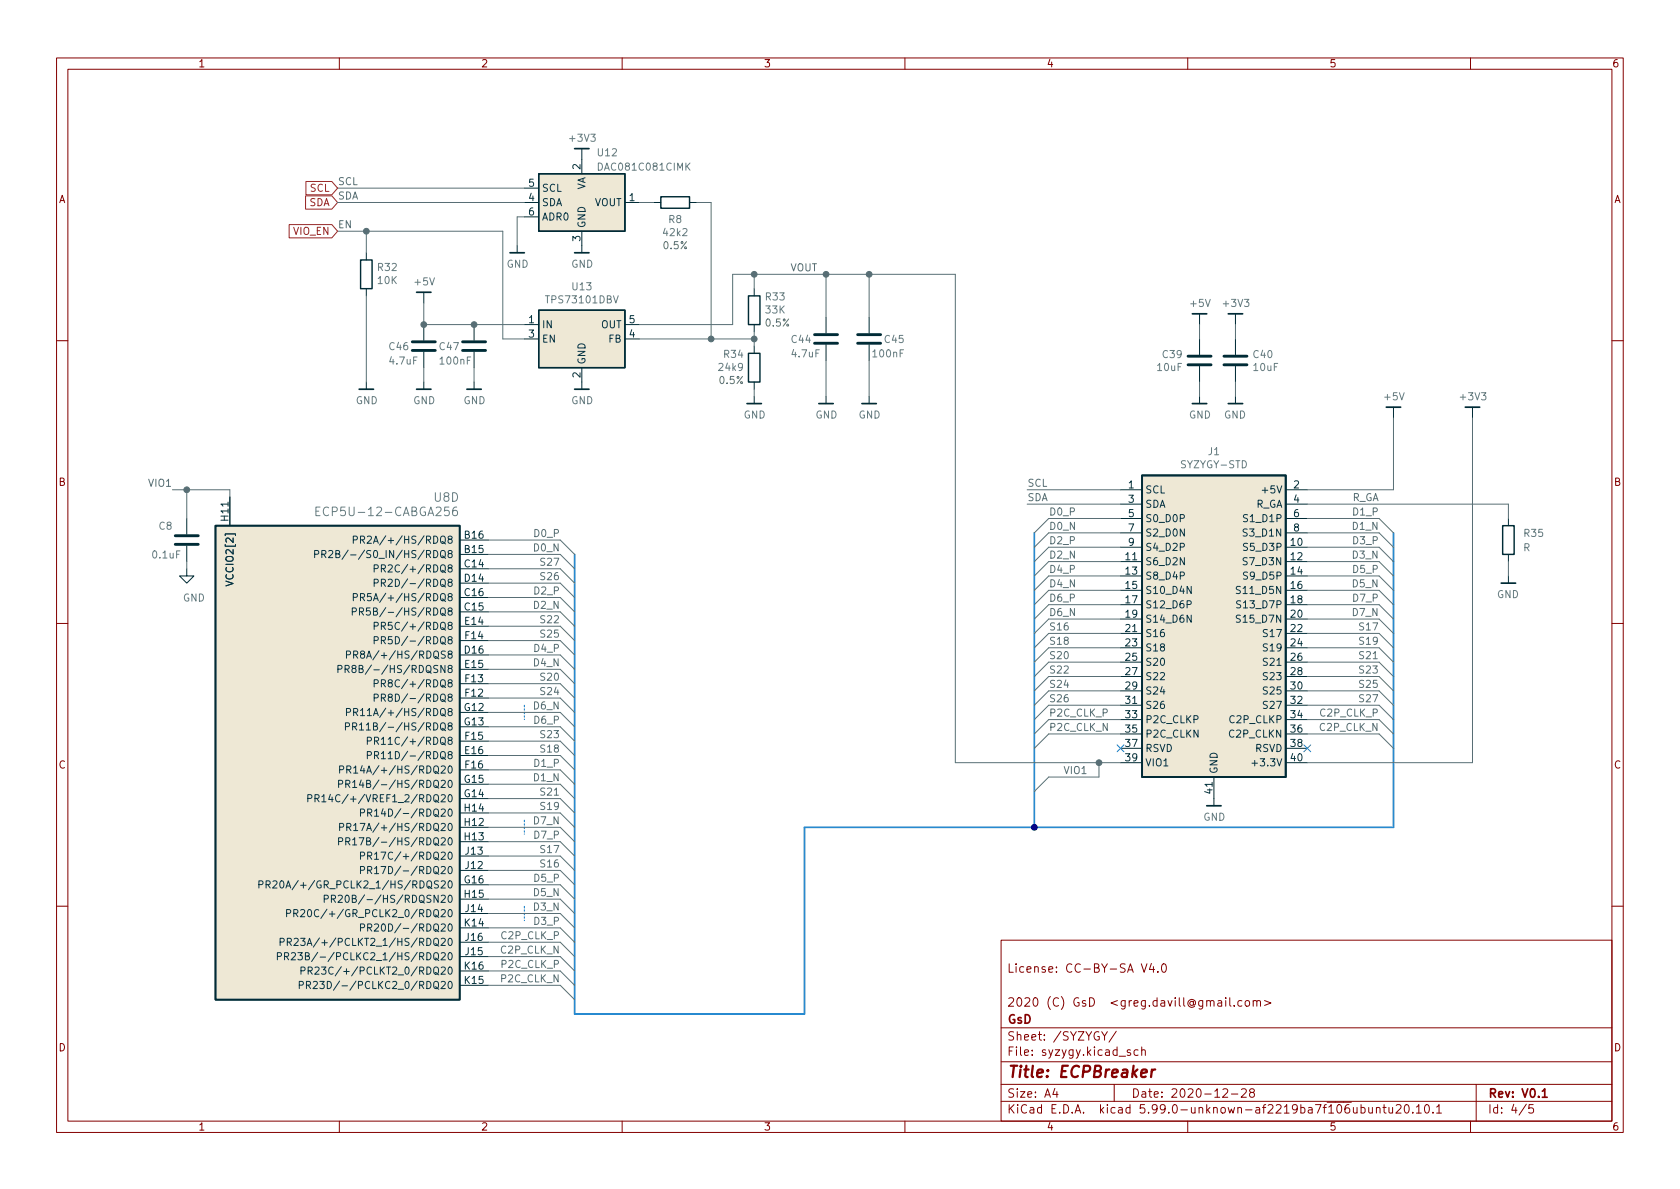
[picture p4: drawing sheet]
<svg xmlns="http://www.w3.org/2000/svg" width="297mm" height="210mm" viewBox="0 0 297 210" stroke-linecap="round" stroke-linejoin="round" font-family="sans-serif">
<g fill="none" stroke="#840000" stroke-width=".18">
<path d="M10 10.2h277v190.1h-277zM12 12.2h273v186.1h-273zM60 10.2v2M110 10.2v2M160 10.2v2M210 10.2v2M260 10.2v2M10 60.2h2M285 60.2h2M10 110.2h2M285 110.2h2M10 160.2h2"/>
<path d="M177 166.3h108v32h-108zM201.8 170.4l.5 1.5 .5-1.5M203.6 170.4l-.4 1h.9M203.9 170.9v1M204.7 171.8v.1M205.5 170.6l.2-.2a.81 .81 0 0 1 .6 .7 .81 .81 0 0 1-.3 .8h-.1a.81 .81 0 0 1-.4-1.3zM216.7 176.4v.2M216.7 176.9v1M217.4 176.4v1.3l.2 .2M218.2 177.8v.1M219.6 177l-.5-.1-.2 .3v.4l.1 .3h.6M220.3 177l.3-.1 .3 .3v.4l-.3 .3h-.3l-.2-.3v-.4z"/>
<path d="M221.6 177.1l.2-.2 .3 .1 .1 .9M221.6 176.9v1M222.2 177.1l.2-.2 .4 .1 .1 .9M223.6 176.9l1.1 .5-1.1 .4M285 160.2h2M60 198.3v2M110 198.3v2M160 198.3v2M177 194.8h108M177 191.8h108M177 187.8h108M177 181.8h108"/>
<path d="M186.5 192.5l-.4 1h1M186.9 193v1M194.8 182.4l.5 .8 .5-.8M195.3 183.2v.7M197 191.8v3M197.4 182.4l-1.3 1.9M199.9 185.7l-.4-.1-.2 .2 .1 .3 .5 .1v.4h-.6M201.2 185.7l-.4-.1-.3 .3v.4l.1 .3h.6M201.9 185.8l.2-.2 .3 .1 .1 .9M201.9 185.1v1.5M210 198.3v2M216.2 192.7l.6-.2 .2 .2 .1 .3-1 1h1"/>
<path d="M217.7 193.5h1.2M219.5 192.7l.6-.2 .2 .2 .1 .3-1 1h1M221.2 193.2l-.3-.3 .1-.2 .2-.2 .4 .1 .2 .2-.1 .2-.6 .2-.2 .3 .1 .4 .2 .1h.3l.3-.3-.1-.4-.2-.1M242 195.8l.1 1h.3l.2-.1M242.6 195.8v1M243.4 196l.2-.2 .3 .1 .1 .9M243.4 195.8v1M244.5 195.8h.6M244.7 195.3v1.3l.4 .2M245.6 195.8v1h.4l.2-.1M246.2 195.8v1M246.9 195.5l.5-.2 .2 .2 .1 .3-.9 1h.9"/>
<path d="M248.5 195.4l.1-.1a.81 .81 0 0 1 .6 .7 .81 .81 0 0 1-.3 .8h-.1a.81 .81 0 0 1-.6-.6 .81 .81 0 0 1 .3-.8zM249.8 196.7v.1M250.4 195.8l.5-.5v1.5M250.4 196.8h.9M252 195.5l.2-.2a.81 .81 0 0 1 .6 .7 .81 .81 0 0 1-.3 .8h-.1a.81 .81 0 0 1-.4-1.3zM253.4 196.7v.1M254 195.8l.4-.5v1.5M254 196.8h.9M260 198.3v2M261 191.8v6.5M269.9 195.3l-1.3 1.9M271.1 195.3h-.7l-.1 .7 .2-.1 .5 .1 .2 .2-.1 .5-.2 .1-.6-.1"/>
</g>
<path d="M272.7 193l.4-.5v1.5M272.7 194h.9" fill="none" stroke="#840000" stroke-width=".3"/>
<path d="M201.8 189.8l1-.2-.1-.4-.5-.1-.4 .3v1l.2 .1 .6-.1M203.7 189.1l-.2 1.4M204.3 189.1l-.4 .1-.3 .3" fill="none" stroke="#840000" stroke-width=".4"/>
<g fill="none" stroke="#002b36" stroke-width=".18">
<path d="M92.7 35.8h2.5M92.7 33.3h2.5M92.7 38.3h2.5M102.9 26.3v4.4M110.5 35.8h2.5M115.6 35.8h1.2M121.9 35.8h1.3M64.8 44.7v1.3M64.8 51v1.3M74.9 51.7v1.9M74.9 57.4v2.8M83.8 57.4v2.8"/>
<path d="M91.4 43.4v1.3M92.7 57.4h2.5M92.7 59.9h2.5M102.9 40.9v3.8M110.5 57.4h2.5M110.5 59.9h2.5M133.3 51v1.3M133.3 57.4v1.3M146 56.1v2.8M153.7 56.1v2.8M212.1 55.5v1.9M212.1 59.9v2.8"/>
<path d="M218.4 55.5v1.9M218.4 59.9v2.8M64.8 67.6v1.2M74.9 62.2v2.8M74.9 67.6v1.2M83.8 62.2v2.8M83.8 67.6v1.2M102.9 65v3.8M133.3 61.2v1.3M133.3 67.6v1.2M133.3 70.1v1.3M146 61v2.7"/>
<path d="M146 70.1v1.3M153.7 61v2.7M153.7 70.1v1.3M212.1 64.8v2.8M212.1 70.1v1.3M218.4 64.8v2.8M218.4 70.1v1.3M246.4 72v1.9M260.3 72v1.9M33 91.7v2.8M33 96.5v2.8M40.6 87.9v5.1"/>
<path d="M81.3 95.5h5.1M81.3 98h5.1M198.1 86.6h3.8M198.1 96.8h3.8M198.1 99.3h3.8M198.1 89.1h3.8M198.1 91.7h3.8M198.1 94.2h3.8M227.3 86.6h3.8M227.3 96.8h3.8M227.3 99.3h3.8M227.3 89.1h3.8"/>
<path d="M227.3 91.7h3.8M227.3 94.2h3.8M266.7 91.7v1.3M266.7 98v1.3M33 100.6v1.2h1.3l-1.3 1.3-1.3-1.3h1.3M81.3 100.6h5.1M81.3 103.1h5.1M81.3 105.7h5.1M81.3 108.2h5.1M81.3 110.7h5.1M81.3 113.3h5.1M81.3 115.8h5.1"/>
<path d="M81.3 118.4h5.1M198.1 101.8h3.8M198.1 104.4h3.8M198.1 106.9h3.8M198.1 109.5h3.8M198.1 112h3.8M198.1 114.5h3.8M198.1 117.1h3.8M198.1 119.6h3.8M227.3 101.8h3.8M227.3 104.4h3.8M227.3 106.9h3.8"/>
<path d="M227.3 109.5h3.8M227.3 112h3.8M227.3 114.5h3.8M227.3 117.1h3.8M227.3 119.6h3.8M266.7 101.8v1.3M81.3 120.9h5.1M81.3 123.4h5.1M81.3 126h5.1M81.3 128.5h5.1M81.3 131.1h5.1M81.3 133.6h5.1"/>
<path d="M81.3 136.1h5.1M81.3 138.7h5.1M198.1 122.2h3.8M198.1 124.7h3.8M198.1 127.2h3.8M198.1 129.8h3.8M198.1 132.3h3.8M198.1 134.9h3.8M214.6 137.4v5.1M227.3 122.2h3.8M227.3 124.7h3.8M227.3 127.2h3.8"/>
<path d="M227.3 129.8h3.8M227.3 132.3h3.8M227.3 134.9h3.8M81.3 141.2h5.1M81.3 143.8h5.1M81.3 146.3h5.1M81.3 148.8h5.1M81.3 151.4h5.1M81.3 153.9h5.1M81.3 156.5h5.1M81.3 159h5.1M81.3 161.5h5.1"/>
<path d="M81.3 164.1h5.1M81.3 166.6h5.1M81.3 169.2h5.1M81.3 171.7h5.1M81.3 174.2h5.1"/>
</g>
<g fill="none" stroke="#002b36" stroke-width=".3">
<path d="M101.6 26.3h2.5M73.7 51.7h2.5M90.2 44.7h2.5M101.6 44.7h2.5M210.8 55.5h2.6M217.2 55.5h2.5M63.5 68.8h2.5M73.7 68.8h2.5M82.5 68.8h2.6M101.6 68.8h2.5M132.1 71.4h2.5M144.8 71.4h2.5"/>
<path d="M152.4 71.4h2.5M210.8 71.4h2.6M217.2 71.4h2.5M245.1 72h2.5M259.1 72h2.5M38.1 93h43.2v83.8h-43.2zM265.4 103.1h2.6M213.4 142.5h2.5"/>
</g>
<g fill="none" stroke="#002b36" stroke-width=".51">
<path d="M144 59.2h4.1M151.6 59.2h4.1M72.9 62h4.1M72.9 60.4h4.1M81.8 62h4.1M81.8 60.4h4.1M144 60.7h4.1M151.6 60.7h4.1M210.1 64.5h4M210.1 63h4M216.4 64.5h4.1M216.4 63h4.1"/>
<path d="M31 96.3h4.1M31 94.7h4.1"/>
</g>
<g fill="#eee8d5" stroke="#eee8d5" stroke-width=".18">
<path d="M201.9 84.1h25.4v53.3h-25.4z"/>
<path d="M95.2 30.7h15.3v10.2h-15.3z"/>
<path d="M38.1 93h43.2v83.8h-43.2z"/>
<path d="M95.2 54.9h15.3v10.1h-15.3z"/>
</g>
<path d="M201.9 84.1h25.4v53.3h-25.4z" fill="none" stroke="#002b36" stroke-width=".33"/>
<g fill="none" stroke="#073642" stroke-width=".18">
<path d="M55.6 98l.6-.1 .2-.1-.1-.3-.7-.2v1.3M56.9 98l.6-.1 .1-.1v-.3l-.7-.2v1.3M57.2 98l.4 .6M58.1 97.5l.5-.2 .2 .4-.7 .9h.7M59.4 97.9h.5l.1-.2v-.2l-.6-.2v1.3h.5l.1-.1 .1-.3-.3-.3M62.5 95.5l.6-.1 .1-.2-.1-.3-.6-.1v1.3M63.7 95.5l.6-.1 .2-.2-.1-.3-.7-.1v1.3M64 95.5l.5 .6M64.9 94.9l.5-.1 .3 .4-.8 .9h.8M39.9 102.8l1.3 .4-1.3 .4M59.7 118.3h.7l.1-.2-.1-.3-.7-.1v1.2M61 118.3h.6l.1-.2v-.3l-.7-.1v1.2"/>
<path d="M61.3 115.8l.6-.1 .1-.2-.1-.3-.6-.1v1.3M61.3 118.3l.4 .6M62.3 108.2l.6-.1 .1-.2v-.3l-.7-.1v1.3M62.5 105.6h.6l.1-.2-.1-.3-.6-.1v1.2M62.5 118.2l-.3-.2 .1-.2 .2-.1h.3l.2 .2-.1 .2-.6 .2-.1 .1 .1 .4 .2 .1h.3l.2-.2-.1-.4-.2-.1M62.5 115.8l.6-.1 .2-.2-.1-.3-.7-.1v1.3M62.8 115.8l.5 .6M63.6 108.2l.6-.1 .1-.2-.1-.3-.6-.1v1.3M63.7 105.6h.6l.2-.2-.1-.3-.7-.1v1.2M63.9 108.2l.4 .6M64 115.7l-.3-.3 .1-.2 .2-.1 .3 .1 .2 .2-.1 .1-.5 .2-.2 .2v.3l.3 .2 .3-.1 .2-.1-.1-.4-.2-.1M64 105.6l.5 .6"/>
<path d="M65.4 107.5h-.6v.6l.1-.1h.5l.1 .2-.1 .5-.1 .1-.5-.1M65.6 105h-.6l-.1 .6 .2-.2 .5 .1 .1 .2-.1 .4-.2 .1-.5-.1M66.2 100.5h.6l.1-.2-.1-.3-.6-.1v1.3M66.2 103.1l.6-.1 .1-.2-.1-.3-.6-.1v1.3M66.2 110.7l.6-.1 .1-.1-.1-.3-.6-.2v1.3M66.2 113.2h.6l.1-.2-.1-.3-.6-.1v1.3M67.4 100.5h.6l.2-.2-.1-.3-.7-.1v1.3M67.4 103.1l.6-.1 .2-.2-.1-.3-.7-.1v1.3M67.4 110.7l.6-.1 .2-.1-.1-.3-.7-.2v1.3M67.4 113.2h.6l.2-.2-.1-.3-.7-.1v1.3M67.7 100.5l.5 .7M67.7 103.1l.5 .6"/>
<path d="M67.7 110.7l.5 .6M67.7 113.2l.5 .7M68.6 102.5l.5-.1 .3 .4-.8 .9h.8M209.9 106.9l.6-.1 .1-.1v-.3l-.7-.2v1.3M210.6 103.7v1.3l-.7-1.3v1.3M210.6 108.8v1.2l-.7-1.2v1.2M219.3 103.8l-.5-.1-.2 .1v.4l.6 .2 .1 .3-.2 .3-.5-.1M219.3 108.8h-.5l-.2 .1v.4l.6 .2 .1 .3-.2 .2h-.5M219.4 106.3l-.5-.1-.2 .2v.3l.5 .3 .2 .3-.3 .2-.5-.1M59.9 138.6h.6l.1-.2-.1-.3-.6-.1v1.3M60 136.1l.7-.1 .1-.1-.1-.3-.7-.2v1.3M61.1 128.5l.6-.1 .1-.2-.1-.3-.6-.1v1.3"/>
<path d="M61.1 138.6h.6l.2-.2-.1-.3-.7-.1v1.3M61.3 125.9h.6l.1-.2-.1-.3-.6-.1v1.3M61.3 136.1l.6-.1 .1-.1v-.3l-.7-.2v1.3M61.4 138.6l.5 .7M61.6 136.1l.4 .6M62.3 128.5l.7-.1 .1-.2-.1-.3-.7-.1v1.3M62.3 138.3l.4-.3v1.3M62.3 139.3h.8M62.5 125.9h.6l.2-.2-.1-.3-.7-.1v1.3M62.5 135.8l.4-.4v1.3M62.5 136.7h.8M62.6 128.5l.5 .6"/>
<path d="M62.8 125.9l.5 .7M63.6 128.2l.3-.4v1.3M63.6 129.1h.7M63.7 125.6l.4-.3v1.3M63.7 126.6h.8M63.9 137.9l-.3 .9h.7M64.9 131h.7l.1-.2-.1-.3-.7-.1v1.2M64.9 133.6l.7-.1 .1-.2-.1-.3-.7-.1v1.3M66.2 120.9l.6-.1 .1-.2-.1-.3-.6-.1v1.3M66.2 123.4l.6-.1 .1-.1-.1-.3-.6-.2v1.3M66.2 131h.6l.1-.2v-.3l-.7-.1v1.2M66.2 133.6l.6-.1 .1-.2v-.3l-.7-.1v1.3"/>
<path d="M66.5 131l.4 .6M66.5 133.6l.4 .6M67.4 120.9l.6-.1 .2-.2-.1-.3-.7-.1v1.3M67.4 123.4l.6-.1 .2-.1-.1-.3-.7-.2v1.3M67.4 133.3l.4-.4v1.3M67.4 134.2h.8M67.7 120.9l.5 .6M67.7 123.4l.5 .6M221.4 135h.9M45.8 156.4h.6l.1-.2-.1-.3-.6-.1v1.2M47 156.4h.7l.1-.2-.1-.3-.7-.1v1.2M47.3 156.4l.5 .6"/>
<path d="M48.3 155.9l.4-.1 .3 .3-.8 .9h.8M49.6 155.9l.2-.1a.68 .68 0 0 1 .4 .6 .68 .68 0 0 1-.4 .6l-.2-.1-.1-.4zM54.4 141.2l.6-.1 .2-.2-.1-.3-.7-.1v1.3M55.7 141.2l.6-.1 .1-.2v-.3l-.7-.1v1.3M56 141.2l.4 .6M56.9 140.9l.4-.4v1.3M56.9 141.8h.7M57.3 159l.6-.1 .2-.2-.1-.3-.7-.1v1.3M58.6 159l.6-.1 .1-.2v-.3l-.7-.1v1.3M58.9 159l.4 .6M59.8 158.4l.5-.1 .2 .4-.8 .9h.8M59.9 148.8l.6-.1 .1-.1-.1-.3-.6-.2v1.3"/>
<path d="M60 146.3l.7-.1 .1-.2-.1-.3-.7-.1v1.3M61.1 148.8l.6-.1 .2-.1-.1-.3-.7-.2v1.3M61.1 158.4l.2-.1a.68 .68 0 0 1 .5 .6 .68 .68 0 0 1-.5 .7l-.2-.1-.1-.4zM61.3 146.3l.6-.1 .1-.2v-.3l-.7-.1v1.3M61.4 148.8l.5 .6M61.6 146.3l.4 .6M62.3 148.5l.4-.4v1.3M62.3 149.4h.8M62.5 146l.4-.4v1.3M62.5 146.9h.8M63.5 148.1h.8l-.5 1.3M63.7 143.7h.6l.2-.2-.1-.3-.7-.1v1.2"/>
<path d="M63.7 151.3h.6l.2-.2-.1-.3-.7-.1v1.3M63.7 153.9l.6-.1 .2-.2-.1-.3-.7-.1v1.3M65 143.7h.6l.1-.2v-.3l-.7-.1v1.2M65 151.3h.6l.1-.2v-.3l-.7-.1v1.3M65 153.9l.6-.1 .1-.2v-.3l-.7-.1v1.3M65.3 143.7l.4 .6M65.3 151.3l.4 .7M65.3 153.9l.4 .6M66.2 143.4l.4-.3v1.2M66.2 153.6l.4-.4v1.3M66.2 144.3h.7M66.2 154.5h.7"/>
<path d="M49 169.1h.6l.2-.2-.1-.3-.7-.1v1.2M49.5 166.6l.6-.1 .2-.2-.1-.3-.7-.1v1.3M50.3 169.1h.6l.1-.2v-.3l-.7-.1v1.2M50.6 169.1l.4 .6M50.7 161.5l.6-.1 .1-.1-.1-.3-.6-.2v1.3M50.8 166.6l.6-.1 .1-.2v-.3l-.7-.1v1.3M51.1 166.6l.4 .6M51.5 168.6l.5-.1 .2 .3-.7 .9h.7M51.9 161.5l.7-.1 .1-.1-.1-.3-.7-.2v1.3M52 166l.5-.1 .2 .4-.8 .9h.8M52.2 161.5l.5 .6M52.7 168.5h.8l-.5 .4 .4 .2v.5l-.2 .1-.5-.1"/>
<path d="M52.9 174.2l.6-.1 .1-.1v-.3l-.7-.2v1.3M53.2 161l.4-.2 .3 .4-.8 .9h.8M53.2 165.9h.7l-.4 .5 .4 .1v.6l-.2 .1-.5-.1M53.2 171.7l.6-.1 .1-.2v-.3l-.7-.1v1.3M54 169.1l.5-.1 .2-.2-.1-.2-.6-.1v1.2h.5l.2-.1v-.3l-.3-.2M54.2 174.2l.6-.1 .1-.1-.1-.3-.6-.2v1.3M54.5 171.7l.6-.1 .1-.2v-.3l-.7-.1v1.3M54.5 174.2l.4 .6M54.8 171.7l.4 .6M55.4 173.7l.5-.2 .2 .4-.8 .9h.8M55.7 171.1l.5-.1 .2 .4-.8 .9h.8M56.5 173.5h.8l-.4 .5 .4 .1v.6l-.2 .1-.6-.1"/>
<path d="M56.8 171h.8l-.4 .5 .4 .1v.6l-.2 .1-.6-.1M63.7 164h.6l.2-.2-.1-.3-.7-.1v1.3M65 164h.6l.1-.2v-.3l-.7-.1v1.3M65.3 164l.4 .7M66.2 163.5l.5-.1 .2 .3-.7 1h.7"/>
</g>
<path d="M95.2 30.7h15.3v10.2h-15.3zM116.8 34.8h5.1v2h-5.1zM63.8 46h2v5h-2zM95.2 54.9h15.3v10.1h-15.3zM132.3 52.3h2.1v5.1h-2.1zM132.3 62.5h2.1v5.1h-2.1zM265.7 93h2v5h-2z" fill="none" stroke="#002b36" stroke-width=".25"/>
<path d="M55.9 90.4h.5M56.6 89.7h-.7v1.5h.7M80.7 89.7a.6 .6 0 0 0-.7 .6v.6l.2 .2 .4 .1 .2-.2 .1-.5-.2-.2-.4-.1-.3 .3" fill="none" stroke="#657b83" stroke-width=".18"/>
<path d="M51.1 39.7h7.6l1 1.2-1 1.2h-7.6zM54 34.6h4.7l1 1.2-1 1.2h-4.7zM54.1 32.1h4.6l1 1.2-1 1.1h-4.6z" fill="none" stroke="#9f2523" stroke-width=".18"/>
<path d="M92.7 124.7v2.5M92.7 145v2.6M92.7 160.3v2.5" fill="none" stroke="#268bd2" stroke-width=".18" stroke-dasharray=".3 .3"/>
<path d="M182.9 94.2v52.1M246.4 94.2v52.1h-104.2v33h-40.6v-81.3" fill="none" stroke="#268bd2" stroke-width=".3"/>
<g fill="none" stroke="#586e75" stroke-width=".18">
<path d="M59.7 35.8h33M59.7 33.3h33M92.7 38.3h-1.3v5.1M113 35.8h2.6M123.2 35.8h2.5v24.1M59.7 40.9h29.2v19h3.8M64.8 40.9v3.8M64.8 52.3v15.3M74.9 53.6v3.8h17.8M113 57.4h16.5v-8.9h39.4v86.4h29.2M113 59.9h20.3M133.3 48.5v2.5"/>
<path d="M133.3 58.7v2.5M146 48.5v7.6M153.7 48.5v7.6M212.1 57.4v2.5M218.4 57.4v2.5M74.9 65v2.6M83.8 65v2.6M133.3 68.8v1.3M146 63.7v6.4M153.7 63.7v6.4M212.1 67.6v2.5M218.4 67.6v2.5"/>
<path d="M246.4 73.9v12.7h-15.3M260.3 73.9v61h-29.2M30.5 86.6h10.1v1.3M33 86.6v5.1M33 99.3v1.3M86.4 95.5h12.7l2.5 2.5M86.4 98h12.7l2.5 2.6M181.6 89.1h16.5M181.6 86.6h16.5M198.1 91.7h-12.7l-2.5 2.5M198.1 94.2h-12.7l-2.5 2.6M198.1 96.8h-12.7l-2.5 2.5"/>
<path d="M198.1 99.3h-12.7l-2.5 2.5M231.1 89.1h35.6v2.6M231.1 91.7h12.7l2.6 2.5M231.1 94.2h12.7l2.6 2.6M231.1 96.8h12.7l2.6 2.5M231.1 99.3h12.7l2.6 2.5M266.7 99.3v2.5M86.4 108.2h12.7l2.5 2.5M86.4 110.7h12.7l2.5 2.6M86.4 115.8h12.7l2.5 2.6M86.4 118.4h12.7l2.5 2.5M86.4 105.7h12.7l2.5 2.5"/>
<path d="M86.4 100.6h12.7l2.5 2.5M86.4 113.3h12.7l2.5 2.5M86.4 103.1h12.7l2.5 2.6M198.1 101.8h-12.7l-2.5 2.6M198.1 104.4h-12.7l-2.5 2.5M198.1 106.9h-12.7l-2.5 2.6M198.1 119.6h-12.7l-2.5 2.6M198.1 114.5h-12.7l-2.5 2.6M198.1 109.5h-12.7l-2.5 2.5M198.1 112h-12.7l-2.5 2.5M198.1 117.1h-12.7l-2.5 2.5M231.1 101.8h12.7l2.6 2.6"/>
<path d="M231.1 104.4h12.7l2.6 2.5M231.1 106.9h12.7l2.6 2.6M231.1 119.6h12.7l2.6 2.6M231.1 114.5h12.7l2.6 2.6M231.1 109.5h12.7l2.6 2.5M231.1 112h12.7l2.6 2.5M231.1 117.1h12.7l2.6 2.5M86.4 120.9h12.7l2.5 2.5M86.4 123.4h12.7l2.5 2.6M86.4 126h12.7l2.5 2.5M86.4 128.5h12.7l2.5 2.6M86.4 136.1h12.7l2.5 2.6"/>
<path d="M86.4 138.7h12.7l2.5 2.5M86.4 133.6h12.7l2.5 2.5M86.4 131.1h12.7l2.5 2.5M194.3 134.9v2.5h-8.9l-2.5 2.5M198.1 129.8h-12.7l-2.5 2.5M198.1 127.2h-12.7l-2.5 2.6M198.1 124.7h-12.7l-2.5 2.5M198.1 122.2h-12.7l-2.5 2.5M231.1 129.8h12.7l2.6 2.5M231.1 127.2h12.7l2.6 2.6M231.1 124.7h12.7l2.6 2.5M231.1 122.2h12.7l2.6 2.5"/>
<path d="M86.4 143.8h12.7l2.5 2.5M86.4 146.3h12.7l2.5 2.5M86.4 148.8h12.7l2.5 2.6M86.4 151.4h12.7l2.5 2.5M86.4 141.2h12.7l2.5 2.6M86.4 156.5h12.7l2.5 2.5M86.4 159h12.7l2.5 2.5M86.4 153.9h12.7l2.5 2.6M86.4 164.1h12.7l2.5 2.5M86.4 166.6h12.7l2.5 2.6M86.4 169.2h12.7l2.5 2.5M86.4 161.5h12.7l2.5 2.6"/>
<path d="M86.4 171.7h12.7l2.5 2.5M86.4 174.2h12.7l2.5 2.6"/>
</g>
<path d="M197.5 131.7l1.2 1.2M198.7 131.7l-1.2 1.2M230.5 131.7l1.2 1.2M231.7 131.7l-1.2 1.2" fill="none" stroke="#268bd2" stroke-width=".18"/>
<circle cx="182.9" cy="146.3" r=".51" fill="#000084" stroke="#000084" stroke-width=".18"/>
<g fill="#586e75" stroke="#586e75" stroke-width=".18">
<circle cx="194.3" cy="134.9" r=".51"/>
<circle cx="133.4" cy="48.5" r=".51"/>
<circle cx="125.7" cy="59.9" r=".51"/>
<circle cx="146.1" cy="48.5" r=".51"/>
<circle cx="153.7" cy="48.5" r=".51"/>
<circle cx="133.4" cy="59.9" r=".51"/>
<circle cx="74.9" cy="57.4" r=".51"/>
<circle cx="83.8" cy="57.4" r=".51"/>
<circle cx="64.8" cy="40.9" r=".51"/>
<circle cx="33" cy="86.6" r=".51"/>
</g>
<text font-size="2.8" fill="#840000" x="178" y="190.6">Title: ECPBreaker</text>
<g font-size="2.1" fill="#657b83">
<text x="76.8" y="88.7">U8D</text>
<text x="57.3" y="91.3">ECP5U-12-CABGA256</text>
</g>
<g font-size="2.1" fill="#840000">
<text x="178" y="172">License: CC-BY-SA V4.0</text>
<text x="178" y="178">2020 (C) GsD &lt;greg.davill@gmail.com&gt;</text>
<text x="178" y="184">Sheet: /SYZYGY/</text>
<text x="178" y="181">GsD</text>
<text x="178" y="186.7">File: syzygy.kicad_sch</text>
<text x="178" y="196.9">KiCad E.D.A. kicad 5.99.0-unknown-af2219ba7f~106~ubuntu20.10.1</text>
<text x="178" y="194.1">Size: A4</text>
<text x="200" y="194.1">Date: 2020-12-28</text>
<text x="263" y="194.1">Rev: V0.1</text>
<text x="263" y="196.9">Id: 4/5</text>
</g>
<g font-size="1.8" fill="#840000">
<text x="35" y="11.9">1</text>
<text x="85" y="11.9">2</text>
<text x="135" y="11.9">3</text>
<text x="185" y="11.9">4</text>
<text x="235" y="11.9">5</text>
<text x="285" y="11.9">6</text>
<text x="10.3" y="35.9">A</text>
<text x="285.3" y="35.9">A</text>
<text x="10.3" y="85.9">B</text>
<text x="285.3" y="85.9">B</text>
<text x="10.3" y="135.9">C</text>
<text x="285.3" y="135.9">C</text>
<text x="10.3" y="185.9">D</text>
<text x="285.3" y="185.9">D</text>
<text x="35" y="199.9">1</text>
<text x="85" y="199.9">2</text>
<text x="135" y="199.9">3</text>
<text x="185" y="199.9">4</text>
<text x="235" y="199.9">5</text>
<text x="285" y="199.9">6</text>
</g>
<g font-size="1.8" fill="#657b83">
<text x="100.9" y="25.1">+3V3</text>
<text x="105.7" y="27.6">U12</text>
<text x="106.1" y="30.2">DAC081C081CIMK</text>
<text x="117.4" y="41.7">42k2</text>
<text x="118.2" y="39.4">R8</text>
<text x="66.9" y="47.9">R32</text>
<text x="89.6" y="47.3">GND</text>
<text x="101" y="47.3">GND</text>
<text x="66.9" y="50.2">10K</text>
<text x="73.4" y="50.5">+5V</text>
<text x="96.8" y="53.6">TPS73101DBV</text>
<text x="101.2" y="51.3">U13</text>
<text x="135.4" y="53.1">R33</text>
<text x="135.4" y="55.4">33K</text>
<text x="210.6" y="54.3">+5V</text>
<text x="216.4" y="54.3">+3V3</text>
<text x="68.9" y="61.9">C46</text>
<text x="69" y="64.5">4.7uF</text>
<text x="77.8" y="61.9">C47</text>
<text x="77.9" y="64.5">100nF</text>
<text x="127.2" y="65.6">24k9</text>
<text x="128.1" y="63.3">R34</text>
<text x="140" y="60.6">C44</text>
<text x="140.1" y="63.2">4.7uF</text>
<text x="154.5" y="63.2">100nF</text>
<text x="156.5" y="60.6">C45</text>
<text x="204.7" y="65.6">10uF</text>
<text x="205.6" y="63.3">C39</text>
<text x="221.7" y="63.3">C40</text>
<text x="221.7" y="65.6">10uF</text>
<text x="62.9" y="71.5">GND</text>
<text x="73" y="71.5">GND</text>
<text x="81.9" y="71.5">GND</text>
<text x="101" y="71.5">GND</text>
<text x="244.9" y="70.8">+5V</text>
<text x="258.3" y="70.8">+3V3</text>
<text x="131.5" y="74">GND</text>
<text x="144.2" y="74">GND</text>
<text x="151.8" y="74">GND</text>
<text x="210.2" y="74">GND</text>
<text x="216.4" y="74">GND</text>
<text x="209" y="82.8">SYZYGY-STD</text>
<text x="213.6" y="80.5">J1</text>
<text x="28.1" y="93.7">C8</text>
<text x="269.5" y="94.9">R35</text>
<text x="27.1" y="98.7">0.1uF</text>
<text x="269.3" y="97.5">R</text>
<text x="32.3" y="106.4">GND</text>
<text x="264.7" y="105.8">GND</text>
<text x="212.7" y="145.1">GND</text>
</g>
<g font-size="1.8" fill="#073642">
<text x="102.6" y="30" transform="rotate(-90 102.6 30)">2</text>
<text x="93.5" y="35.6">4</text>
<text x="93.5" y="33">5</text>
<text x="95.8" y="33.9">SCL</text>
<text x="103.5" y="33.7" transform="rotate(-90 103.5 33.7)">VA</text>
<text x="111.3" y="35.6">1</text>
<text x="93.5" y="38.1">6</text>
<text x="95.8" y="36.4">SDA</text>
<text x="95.8" y="39">ADR0</text>
<text x="103.5" y="40.4" transform="rotate(-90 103.5 40.4)">GND</text>
<text x="105.1" y="36.4">VOUT</text>
<text x="102.6" y="42.7" transform="rotate(-90 102.6 42.7)">3</text>
<text x="93.5" y="57.1">1</text>
<text x="93.5" y="59.7">3</text>
<text x="95.8" y="58">IN</text>
<text x="106.2" y="58">OUT</text>
<text x="111.3" y="59.7">4</text>
<text x="111.3" y="57.1">5</text>
<text x="95.8" y="60.6">EN</text>
<text x="103.5" y="64.5" transform="rotate(-90 103.5 64.5)">GND</text>
<text x="107.6" y="60.6">FB</text>
<text x="102.6" y="66.8" transform="rotate(-90 102.6 66.8)">2</text>
<text x="199.5" y="86.4">1</text>
<text x="199.5" y="88.9">3</text>
<text x="202.4" y="87.2">SCL</text>
<text x="202.4" y="89.8">SDA</text>
<text x="221.9" y="89.8">R_GA</text>
<text x="223.6" y="87.2">+5V</text>
<text x="228.7" y="86.4">2</text>
<text x="228.7" y="88.9">4</text>
<text x="40.4" y="92" transform="rotate(-90 40.4 92)">H11</text>
<text x="82.2" y="95.2">B16</text>
<text x="199.5" y="91.4">5</text>
<text x="199.5" y="94">7</text>
<text x="202.4" y="92.3">S0_D0P</text>
<text x="202.4" y="94.9">S2_D0N</text>
<text x="220.1" y="94.9">S3_D1N</text>
<text x="220.2" y="92.3">S1_D1P</text>
<text x="228.7" y="91.4">6</text>
<text x="228.7" y="94">8</text>
<text x="60.7" y="98.7">PR2B/-/S0_IN/HS/RDQ8</text>
<text x="65.7" y="96.1">PR2A/+/HS/RDQ8</text>
<text x="68.6" y="101.2">PR2C/+/RDQ8</text>
<text x="82.2" y="97.8">B15</text>
<text x="82.2" y="100.3">C14</text>
<text x="199" y="99.1">11</text>
<text x="199" y="101.6">13</text>
<text x="199.5" y="96.5">9</text>
<text x="202.4" y="99.9">S6_D2N</text>
<text x="202.4" y="97.4">S4_D2P</text>
<text x="220.1" y="99.9">S7_D3N</text>
<text x="220.2" y="97.4">S5_D3P</text>
<text x="228.3" y="96.5">10</text>
<text x="228.3" y="99.1">12</text>
<text x="228.3" y="101.6">14</text>
<text x="41.3" y="102.7" transform="rotate(-90 41.3 102.7)">VCCIO2[2]</text>
<text x="65.7" y="106.3">PR5A/+/HS/RDQ8</text>
<text x="69.1" y="103.8">PR2D/-/RDQ8</text>
<text x="82.2" y="102.9">D14</text>
<text x="82.2" y="105.4">C16</text>
<text x="82.2" y="107.9">C15</text>
<text x="199" y="104.1">15</text>
<text x="199" y="106.7">17</text>
<text x="202.4" y="102.5">S8_D4P</text>
<text x="202.4" y="105">S10_D4N</text>
<text x="202.4" y="107.6">S12_D6P</text>
<text x="219.2" y="105">S11_D5N</text>
<text x="219.3" y="107.6">S13_D7P</text>
<text x="220.2" y="102.5">S9_D5P</text>
<text x="228.3" y="104.1">16</text>
<text x="228.3" y="106.7">18</text>
<text x="66.1" y="108.8">PR5B/-/HS/RDQ8</text>
<text x="68.6" y="111.4">PR5C/+/RDQ8</text>
<text x="69.1" y="113.9">PR5D/-/RDQ8</text>
<text x="82.2" y="110.5">E14</text>
<text x="82.3" y="113">F14</text>
<text x="199" y="109.2">19</text>
<text x="199" y="111.8">21</text>
<text x="202.4" y="110.1">S14_D6N</text>
<text x="202.4" y="112.6">S16</text>
<text x="219.2" y="110.1">S15_D7N</text>
<text x="223.7" y="112.6">S17</text>
<text x="228.3" y="109.2">20</text>
<text x="228.3" y="111.8">22</text>
<text x="63.7" y="119">PR8B/-/HS/RDQSN8</text>
<text x="64.5" y="116.5">PR8A/+/HS/RDQS8</text>
<text x="82.2" y="115.6">D16</text>
<text x="82.2" y="118.1">E15</text>
<text x="199" y="114.3">23</text>
<text x="199" y="116.8">25</text>
<text x="199" y="119.4">27</text>
<text x="202.4" y="115.2">S18</text>
<text x="202.4" y="117.7">S20</text>
<text x="223.7" y="115.2">S19</text>
<text x="223.7" y="117.7">S21</text>
<text x="228.3" y="114.3">24</text>
<text x="228.3" y="116.8">26</text>
<text x="228.3" y="119.4">28</text>
<text x="68.6" y="121.5">PR8C/+/RDQ8</text>
<text x="69.1" y="124.1">PR8D/-/RDQ8</text>
<text x="82.1" y="125.7">G12</text>
<text x="82.3" y="120.6">F13</text>
<text x="82.3" y="123.2">F12</text>
<text x="199" y="121.9">29</text>
<text x="199" y="124.5">31</text>
<text x="202.4" y="120.3">S22</text>
<text x="202.4" y="122.8">S24</text>
<text x="202.4" y="125.3">S26</text>
<text x="223.7" y="120.3">S23</text>
<text x="223.7" y="122.8">S25</text>
<text x="223.7" y="125.3">S27</text>
<text x="228.3" y="121.9">30</text>
<text x="228.3" y="124.5">32</text>
<text x="64.7" y="126.6">PR11A/+/HS/RDQ8</text>
<text x="65.1" y="129.2">PR11B/-/HS/RDQ8</text>
<text x="67.6" y="131.7">PR11C/+/RDQ8</text>
<text x="82.1" y="128.3">G13</text>
<text x="82.3" y="130.8">F15</text>
<text x="199" y="127">33</text>
<text x="199" y="129.5">35</text>
<text x="202.4" y="127.9">P2C_CLKP</text>
<text x="202.4" y="130.4">P2C_CLKN</text>
<text x="217.5" y="130.4">C2P_CLKN</text>
<text x="217.6" y="127.9">C2P_CLKP</text>
<text x="228.3" y="127">34</text>
<text x="228.3" y="129.5">36</text>
<text x="63.7" y="136.8">PR14A/+/HS/RDQ20</text>
<text x="68.1" y="134.2">PR11D/-/RDQ8</text>
<text x="82.2" y="133.3">E16</text>
<text x="82.3" y="135.9">F16</text>
<text x="199" y="132.1">37</text>
<text x="199" y="134.6">39</text>
<text x="202.4" y="133">RSVD</text>
<text x="202.4" y="135.5">VIO1</text>
<text x="215.3" y="136.9" transform="rotate(-90 215.3 136.9)">GND</text>
<text x="221.9" y="133">RSVD</text>
<text x="222.2" y="135.5">+3.3V</text>
<text x="228.3" y="132.1">38</text>
<text x="228.3" y="134.6">40</text>
<text x="58.5" y="141.9">PR14C/+/VREF1_2/RDQ20</text>
<text x="64.1" y="139.3">PR14B/-/HS/RDQ20</text>
<text x="82.1" y="138.4">G15</text>
<text x="82.1" y="141">G14</text>
<text x="82.2" y="143.5">H14</text>
<text x="214.4" y="140.3" transform="rotate(-90 214.4 140.3)">41</text>
<text x="63.7" y="146.9">PR17A/+/HS/RDQ20</text>
<text x="64.1" y="149.5">PR17B/-/HS/RDQ20</text>
<text x="67.1" y="144.4">PR14D/-/RDQ20</text>
<text x="82.2" y="146">H12</text>
<text x="82.2" y="148.6">H13</text>
<text x="66.6" y="152">PR17C/+/RDQ20</text>
<text x="67.1" y="154.6">PR17D/-/RDQ20</text>
<text x="82.3" y="151.1">J13</text>
<text x="82.3" y="153.7">J12</text>
<text x="50.6" y="157.1">PR20A/+/GR_PCLK2_1/HS/RDQS20</text>
<text x="61.7" y="159.6">PR20B/-/HS/RDQSN20</text>
<text x="82.1" y="156.2">G16</text>
<text x="82.2" y="158.7">H15</text>
<text x="82.3" y="161.3">J14</text>
<text x="54.4" y="167.3">PR23A/+/PCLKT2_1/HS/RDQ20</text>
<text x="54.8" y="162.2">PR20C/+/GR_PCLK2_0/RDQ20</text>
<text x="67.1" y="164.7">PR20D/-/RDQ20</text>
<text x="82.2" y="163.8">K14</text>
<text x="82.3" y="166.4">J16</text>
<text x="54.6" y="169.8">PR23B/-/PCLKC2_1/HS/RDQ20</text>
<text x="57.3" y="172.3">PR23C/+/PCLKT2_0/RDQ20</text>
<text x="82.2" y="171.4">K16</text>
<text x="82.2" y="174">K15</text>
<text x="82.3" y="168.9">J15</text>
<text x="57.6" y="174.9">PR23D/-/PCLKC2_0/RDQ20</text>
</g>
<g font-size="1.8" fill="#9f2523">
<text x="54.8" y="33.9">SCL</text>
<text x="51.9" y="41.5">VIO_EN</text>
<text x="54.6" y="36.4">SDA</text>
</g>
<g font-size="1.8" fill="#586e75">
<text x="59.7" y="32.7">SCL</text>
<text x="59.7" y="35.3">SDA</text>
<text x="59.7" y="40.3">EN</text>
<text x="139.7" y="48">VOUT</text>
<text x="26.4" y="86.1">VIO1</text>
<text x="181.6" y="88.6">SDA</text>
<text x="181.6" y="86.1">SCL</text>
<text x="238.9" y="88.6">R_GA</text>
<text x="94.6" y="95">D0_P</text>
<text x="185.4" y="93.7">D0_N</text>
<text x="185.4" y="91.1">D0_P</text>
<text x="239.3" y="93.7">D1_N</text>
<text x="239.4" y="91.1">D1_P</text>
<text x="94.5" y="97.5">D0_N</text>
<text x="95.9" y="100">S27</text>
<text x="185.4" y="98.8">D2_N</text>
<text x="185.4" y="96.2">D2_P</text>
<text x="185.4" y="101.3">D4_P</text>
<text x="239.3" y="98.8">D3_N</text>
<text x="239.4" y="96.2">D3_P</text>
<text x="239.4" y="101.3">D5_P</text>
<text x="94.5" y="107.7">D2_N</text>
<text x="94.6" y="105.1">D2_P</text>
<text x="95.9" y="102.6">S26</text>
<text x="185.4" y="106.4">D6_P</text>
<text x="185.4" y="103.8">D4_N</text>
<text x="239.3" y="103.8">D5_N</text>
<text x="239.4" y="106.4">D7_P</text>
<text x="95.9" y="110.2">S22</text>
<text x="95.9" y="112.7">S25</text>
<text x="185.4" y="108.9">D6_N</text>
<text x="185.4" y="111.5">S16</text>
<text x="239.3" y="108.9">D7_N</text>
<text x="240.7" y="111.5">S17</text>
<text x="94.5" y="117.8">D4_N</text>
<text x="94.6" y="115.3">D4_P</text>
<text x="185.4" y="116.5">S20</text>
<text x="185.4" y="114">S18</text>
<text x="185.4" y="119.1">S22</text>
<text x="240.7" y="119.1">S23</text>
<text x="240.7" y="116.5">S21</text>
<text x="240.7" y="114">S19</text>
<text x="94.5" y="125.4">D6_N</text>
<text x="95.9" y="120.4">S20</text>
<text x="95.9" y="122.9">S24</text>
<text x="185.4" y="121.6">S24</text>
<text x="185.4" y="124.2">S26</text>
<text x="240.7" y="124.2">S27</text>
<text x="240.7" y="121.6">S25</text>
<text x="94.6" y="128">D6_P</text>
<text x="95.9" y="130.5">S23</text>
<text x="185.4" y="126.7">P2C_CLK_P</text>
<text x="185.4" y="129.2">P2C_CLK_N</text>
<text x="233.5" y="129.2">C2P_CLK_N</text>
<text x="233.6" y="126.7">C2P_CLK_P</text>
<text x="94.6" y="135.6">D1_P</text>
<text x="95.9" y="133.1">S18</text>
<text x="188" y="136.9">VIO1</text>
<text x="94.5" y="138.1">D1_N</text>
<text x="95.9" y="143.2">S19</text>
<text x="95.9" y="140.7">S21</text>
<text x="94.5" y="145.8">D7_N</text>
<text x="94.6" y="148.3">D7_P</text>
<text x="94.6" y="155.9">D5_P</text>
<text x="95.9" y="150.8">S17</text>
<text x="95.9" y="153.4">S16</text>
<text x="94.5" y="161">D3_N</text>
<text x="94.5" y="158.5">D5_N</text>
<text x="88.8" y="166.1">C2P_CLK_P</text>
<text x="94.6" y="163.5">D3_P</text>
<text x="88.7" y="173.7">P2C_CLK_N</text>
<text x="88.7" y="168.6">C2P_CLK_N</text>
<text x="88.8" y="171.2">P2C_CLK_P</text>
</g>
<g font-size="1.8" fill="#6c7160">
<text x="117.4" y="44.1">0.5%</text>
<text x="135.4" y="57.7">0.5%</text>
<text x="127.3" y="67.9">0.5%</text>
</g>
</svg>
